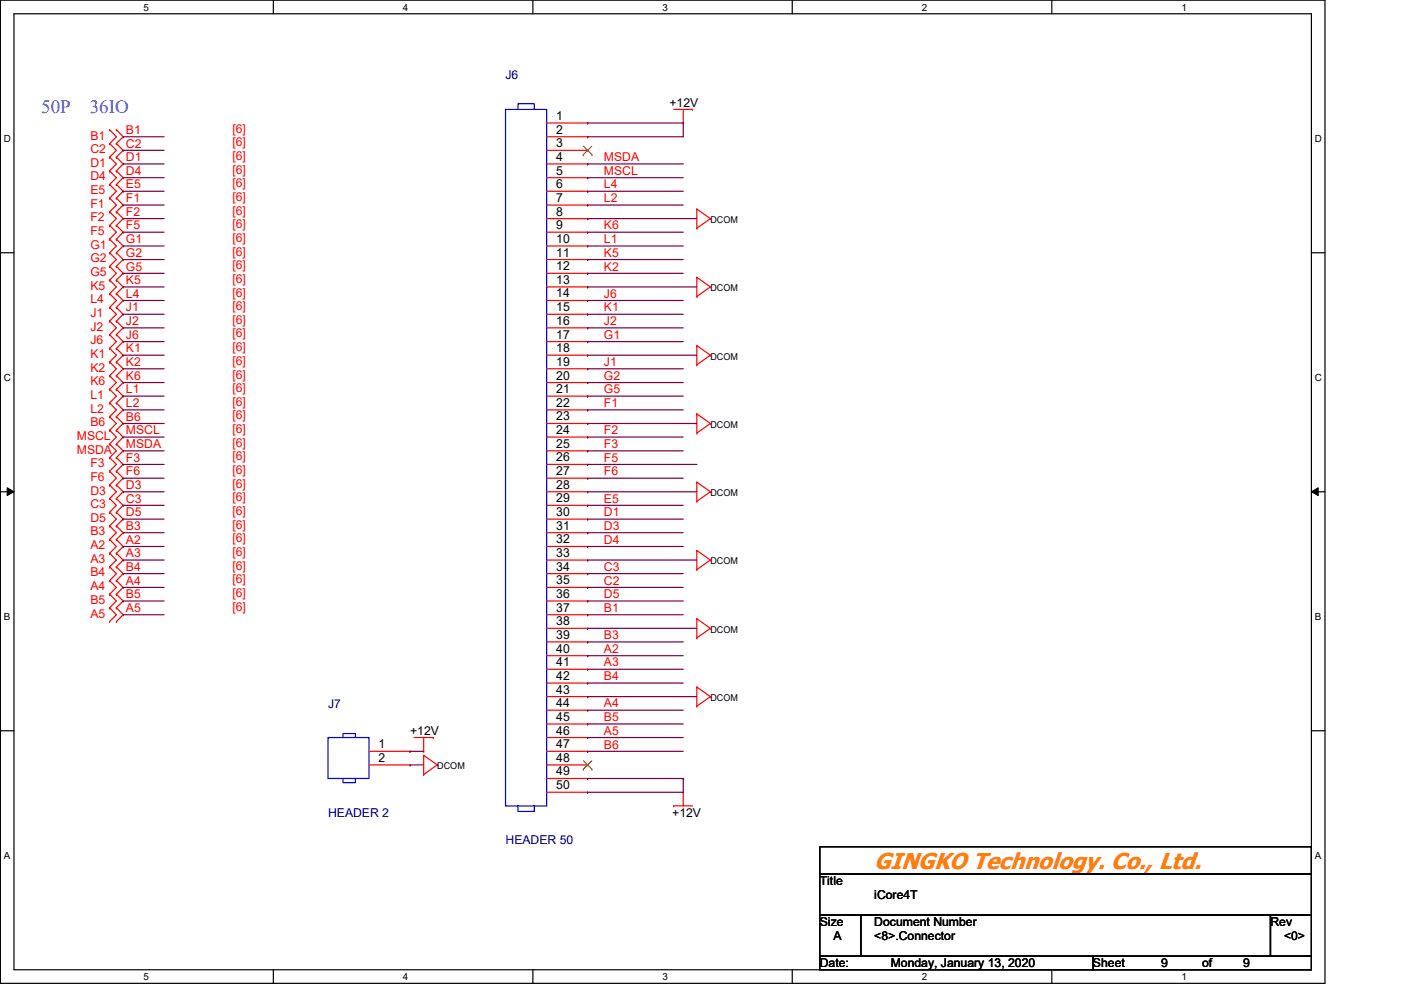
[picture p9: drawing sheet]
<svg xmlns="http://www.w3.org/2000/svg" width="297mm" height="210mm" viewBox="0 0 297 210" stroke-linecap="round" stroke-linejoin="round" font-family="sans-serif">
<path d="M.1 0h280.8v208.5h-280.8zM3 2.9h275v202.7h-275z" fill="none" stroke="#000" stroke-width=".25"/>
<g fill="#fff">
<path d="M30.4 .3h1.2v2.4h-1.2z"/>
<path d="M30.4 205.9h1.2v2.3h-1.2z"/>
</g>
<path d="M58 0v2.9M58 205.6v2.9" fill="none" stroke="#000" stroke-width=".25"/>
<g fill="#fff">
<path d="M85.4 .3h1.2v2.4h-1.2z"/>
<path d="M85.4 205.9h1.2v2.3h-1.2z"/>
</g>
<path d="M113 0v2.9M113 205.6v2.9" fill="none" stroke="#000" stroke-width=".25"/>
<g fill="#fff">
<path d="M140.5 .3h1.1v2.4h-1.1z"/>
<path d="M140.5 205.9h1.1v2.3h-1.1z"/>
</g>
<path d="M168 0v2.9M168 205.6v2.9" fill="none" stroke="#000" stroke-width=".25"/>
<g fill="#fff">
<path d="M195.4 .3h1.2v2.4h-1.2z"/>
<path d="M195.4 205.9h1.2v2.3h-1.2z"/>
</g>
<path d="M223 0v2.9M223 205.6v2.9" fill="none" stroke="#000" stroke-width=".25"/>
<g fill="#fff">
<path d="M250.5 .3h1.1v2.4h-1.1z"/>
<path d="M250.5 205.9h1.1v2.3h-1.1z"/>
<path d="M.8 28.2h1.5v2.4h-1.5z"/>
<path d="M278.8 28.2h1.4v2.4h-1.4z"/>
<path d="M.8 78.9h1.5v2.3h-1.5z"/>
<path d="M278.8 78.9h1.4v2.3h-1.4z"/>
</g>
<path d="M.1 53.6h2.9M278 53.6h2.9" fill="none" stroke="#000" stroke-width=".25"/>
<g fill="#fff">
<path d="M.8 129.6h1.4v2.3h-1.4z"/>
<path d="M278.8 129.6h1.3v2.3h-1.3z"/>
</g>
<path d="M.1 104.3h2.9M278 104.3h2.9" fill="none" stroke="#000" stroke-width=".25"/>
<path d="M1.5 103.4l1.5 .9-1.5 .8zM278 104.3l1.5-.9v1.7z" fill="#000"/>
<path d="M1.5 103.4l1.5 .9-1.5 .8zM278 104.3l1.5-.9v1.7z" fill="none" stroke="#000" stroke-width=".21"/>
<g fill="#fff">
<path d="M.8 180.3h1.4v2.3h-1.4z"/>
<path d="M278.8 180.3h1.3v2.3h-1.3z"/>
</g>
<path d="M.1 154.9h2.9M278 154.9h2.9M173.8 179.5h104.2v5.8h-104.2zM173.8 185.3h104.2v8.7h-104.2zM173.8 194h8.7v8.7h-8.7zM182.5 194h86.9v8.7h-86.9zM269.4 194h8.6v8.7h-8.6zM173.8 202.7h57.9v2.9h-57.9zM231.7 202.7h46.3v2.9h-46.3z" fill="none" stroke="#000" stroke-width=".25"/>
<g fill="none" stroke="#f00" stroke-width=".25">
<path d="M23.2 27.5h.1M23.2 30.4h.1M23.2 33.3h.1M23.2 36.2h.1M23.2 39.1h.1M23.2 27.5l1.5 1.5-1.5 1.4M23.2 30.4l1.5 1.5-1.5 1.4M23.2 33.3l1.5 1.5-1.5 1.4M23.2 36.2l1.5 1.5-1.5 1.4M23.2 39.1l1.5 1.5-1.5 1.4M24.7 30.4h.1M24.7 27.5h.1"/>
<path d="M24.7 33.3h.1M24.7 36.2h.1M24.7 39.1h.1M24.7 27.5l1.4 1.5-1.4 1.4M24.7 30.4l1.4 1.5-1.4 1.4M24.7 33.3l1.4 1.5-1.4 1.4M24.7 36.2l1.4 1.5-1.4 1.4M24.7 39.1l1.4 1.5-1.4 1.4M115.9 26.1h8.7M115.9 29h8.7M115.9 31.9h8.7M115.9 34.8h8.7"/>
<path d="M115.9 37.7h8.7M124.6 26.1h.1M124.6 29h.1M124.6 31.9h.1M124.6 34.8h.1M124.6 37.7h.1M142.8 23.2h4.1M144.9 26.1h.1M144.9 23.2v2.9M146.9 23.2h.1M23.2 42h.1M23.2 44.9h.1"/>
<path d="M23.2 47.8h.1M23.2 50.7h.1M23.2 53.6h.1M23.2 56.5h.1M23.2 59.4h.1M23.2 42l1.5 1.5-1.5 1.4M23.2 44.9l1.5 1.5-1.5 1.4M23.2 47.8l1.5 1.4-1.5 1.5M23.2 50.7l1.5 1.5-1.5 1.4M23.2 53.6l1.5 1.4-1.5 1.5M23.2 56.5l1.5 1.5-1.5 1.4M23.2 59.4l1.5 1.4-1.5 1.5"/>
<path d="M24.7 42h.1M24.7 44.9h.1M24.7 47.8h.1M24.7 50.7h.1M24.7 53.6h.1M24.7 56.5h.1M24.7 59.4h.1M24.7 42l1.4 1.5-1.4 1.4M24.7 44.9l1.4 1.5-1.4 1.4M24.7 47.8l1.4 1.4-1.4 1.5M24.7 50.7l1.4 1.5-1.4 1.4M24.7 53.6l1.4 1.4-1.4 1.5"/>
<path d="M24.7 56.5l1.4 1.5-1.4 1.4M24.7 59.4l1.4 1.4-1.4 1.5M115.9 40.6h8.7M115.9 43.5h8.7M115.9 46.4h8.7M115.9 49.2h8.7M115.9 52.2h8.7M115.9 55h8.7M115.9 58h8.7M124.6 40.6h.1M124.6 43.5h.1M124.6 46.4h.1"/>
<path d="M124.6 49.2h.1M124.6 52.2h.1M124.6 55h.1M124.6 58h.1M147.7 48.4h.1M147.7 44.3h.1M147.7 58.8h.1M147.7 44.3l2.9 2.1M147.7 44.3v4.1M147.7 58.8v4.1M147.7 58.8l2.9 2M150.6 46.4h.1"/>
<path d="M150.6 46.4l-2.9 2M23.2 62.3h.1M23.2 65.2h.1M23.2 68.1h.1M23.2 71h.1M23.2 73.9h.1M23.2 76.8h.1M23.2 79.7h.1M23.2 62.3l1.5 1.4-1.5 1.5M23.2 65.2l1.5 1.4-1.5 1.5M23.2 68.1l1.5 1.4-1.5 1.5M23.2 71l1.5 1.4-1.5 1.5"/>
<path d="M23.2 73.9l1.5 1.4-1.5 1.5M23.2 76.8l1.5 1.4-1.5 1.5M23.2 79.7l1.5 1.4-1.5 1.4M24.7 62.3h.1M24.7 65.2h.1M24.7 68.1h.1M24.7 71h.1M24.7 73.9h.1M24.7 76.8h.1M24.7 79.7h.1M24.7 62.3l1.4 1.4-1.4 1.5M24.7 65.2l1.4 1.4-1.4 1.5"/>
<path d="M24.7 68.1l1.4 1.4-1.4 1.5M24.7 71l1.4 1.4-1.4 1.5M24.7 73.9l1.4 1.4-1.4 1.5M24.7 76.8l1.4 1.4-1.4 1.5M24.7 79.7l1.4 1.4-1.4 1.4M115.9 60.8h8.7M115.9 63.7h8.7M115.9 66.6h8.7M115.9 69.5h8.7M115.9 72.4h8.7M115.9 75.3h8.7M115.9 78.2h8.7"/>
<path d="M124.6 60.8h.1M124.6 63.7h.1M124.6 66.6h.1M124.6 69.5h.1M124.6 72.4h.1M124.6 75.3h.1M124.6 78.2h.1M147.7 77.3h.1M147.7 73.3h.1M147.7 62.9h.1M147.7 73.3v4M147.7 73.3l2.9 2"/>
<path d="M150.6 75.3h.1M150.6 60.8h.1M150.6 75.3l-2.9 2M150.6 60.8l-2.9 2.1M23.2 82.5h.1M23.2 85.4h.1M23.2 88.3h.1M23.2 91.2h.1M23.2 94.1h.1M23.2 97h.1M23.2 99.9h.1M23.2 82.5l1.5 1.5-1.5 1.4"/>
<path d="M23.2 85.4l1.5 1.5-1.5 1.4M23.2 88.3l1.5 1.5-1.5 1.4M23.2 91.2l1.5 1.5-1.5 1.4M23.2 94.1l1.5 1.5-1.5 1.4M23.2 97l1.5 1.5-1.5 1.4M23.2 99.9l1.5 1.5-1.5 1.4M24.7 82.5h.1M24.7 85.4h.1M24.7 88.3h.1M24.7 91.2h.1M24.7 94.1h.1M24.7 97h.1"/>
<path d="M24.7 99.9h.1M24.7 82.5l1.4 1.5-1.4 1.4M24.7 85.4l1.4 1.5-1.4 1.4M24.7 88.3l1.4 1.5-1.4 1.4M24.7 91.2l1.4 1.5-1.4 1.4M24.7 94.1l1.4 1.5-1.4 1.4M24.7 97l1.4 1.5-1.4 1.4M24.7 99.9l1.4 1.5-1.4 1.4M115.9 81.1h8.7M115.9 84h8.7M115.9 86.9h8.7M115.9 89.8h8.7"/>
<path d="M115.9 92.7h8.7M115.9 95.6h8.7M115.9 98.5h8.7M124.6 81.1h.1M124.6 84h.1M124.6 86.9h.1M124.6 89.8h.1M124.6 92.7h.1M124.6 95.6h.1M124.6 98.5h.1M147.7 91.8h.1M147.7 87.8h.1"/>
<path d="M147.7 87.8v4M147.7 87.8l2.9 2M150.6 89.8h.1M150.6 89.8l-2.9 2M23.2 117.3h.1M23.2 114.4h.1M23.2 111.5h.1M23.2 108.6h.1M23.2 105.7h.1M23.2 102.8h.1M23.2 117.3l1.5 1.4-1.5 1.5M23.2 114.4l1.5 1.5-1.5 1.4"/>
<path d="M23.2 111.5l1.5 1.4-1.5 1.5M23.2 108.6l1.5 1.5-1.5 1.4M23.2 105.7l1.5 1.4-1.5 1.5M23.2 102.8l1.5 1.5-1.5 1.4M24.7 117.3h.1M24.7 114.4h.1M24.7 111.5h.1M24.7 108.6h.1M24.7 105.7h.1M24.7 102.8h.1M24.7 117.3l1.4 1.4-1.4 1.5M24.7 114.4l1.4 1.5-1.4 1.4"/>
<path d="M24.7 111.5l1.4 1.4-1.4 1.5M24.7 108.6l1.4 1.5-1.4 1.4M24.7 105.7l1.4 1.4-1.4 1.5M24.7 102.8l1.4 1.5-1.4 1.4M115.9 101.4h8.7M115.9 104.3h8.7M115.9 107.1h8.7M115.9 110.1h8.7M115.9 112.9h8.7M115.9 115.9h8.7M115.9 118.7h8.7M124.6 101.4h.1"/>
<path d="M124.6 104.3h.1M124.6 107.1h.1M124.6 110.1h.1M124.6 112.9h.1M124.6 115.9h.1M124.6 118.7h.1M147.7 106.3h.1M147.7 102.2h.1M147.7 116.7h.1M147.7 102.2v4.1M147.7 116.7v4.1M147.7 102.2l2.9 2.1"/>
<path d="M147.7 116.7l2.9 2M150.6 104.3h.1M150.6 118.7h.1M150.6 104.3l-2.9 2M150.6 118.7l-2.9 2.1M23.2 128.9h.1M23.2 131.8h.1M23.2 126h.1M23.2 123.1h.1M23.2 120.2h.1M23.2 128.9l1.5 1.4-1.5 1.5M23.2 126l1.5 1.4-1.5 1.5"/>
<path d="M23.2 123.1l1.5 1.4-1.5 1.5M23.2 120.2l1.5 1.4-1.5 1.5M24.7 131.8h.1M24.7 128.9h.1M24.7 126h.1M24.7 123.1h.1M24.7 120.2h.1M24.7 128.9l1.4 1.4-1.4 1.5M24.7 126l1.4 1.4-1.4 1.5M24.7 123.1l1.4 1.4-1.4 1.5M24.7 120.2l1.4 1.4-1.4 1.5M115.9 121.6h8.7"/>
<path d="M115.9 124.5h8.7M115.9 127.4h8.7M115.9 130.3h8.7M115.9 133.2h8.7M115.9 136.1h8.7M115.9 139h8.7M124.6 121.6h.1M124.6 124.5h.1M124.6 127.4h.1M124.6 130.3h.1M124.6 133.2h.1M124.6 136.1h.1"/>
<path d="M124.6 139h.1M147.7 120.8h.1M147.7 135.3h.1M147.7 131.2h.1M147.7 131.2v4.1M147.7 131.2l2.9 2M150.6 133.2h.1M150.6 133.2l-2.9 2.1M78.2 159.3h8.7M86.9 159.3h.1M87.8 156.4h4.1M89.8 159.3h.1"/>
<path d="M89.8 156.4v2.9M91.9 156.4h.1M115.9 156.4h8.7M115.9 141.9h8.7M115.9 144.8h8.7M115.9 147.7h8.7M115.9 150.6h8.7M115.9 153.5h8.7M115.9 159.3h8.7M124.6 141.9h.1M124.6 144.8h.1M124.6 147.7h.1"/>
<path d="M124.6 150.6h.1M124.6 153.5h.1M124.6 156.4h.1M124.6 159.3h.1M147.7 149.7h.1M147.7 145.7h.1M147.7 145.7v4M147.7 145.7l2.9 2M150.6 147.7h.1M150.6 147.7l-2.9 2M78.2 162.2h8.7M86.9 162.2h.1"/>
<path d="M89.8 164.2h.1M89.8 160.1h.1M89.8 160.1v4.1M89.8 160.1l2.9 2.1M92.7 162.2h.1M92.7 162.2l-2.9 2M115.9 162.2h8.7M115.9 165.1h8.7M115.9 168h8.7M124.6 162.2h.1M124.6 165.1h.1M124.6 168h.1"/>
<path d="M142.8 170.9h.1M142.8 170.9h4.1M144.9 168h.1M144.9 168v2.9"/>
</g>
<path d="M107.2 23.2h8.7v147.7h-8.7zM109.8 23.2v-1.2h3.5v1.2M69.6 156.4h8.6v8.7h-8.6zM72.7 156.4v-.9h2.6v.9M72.7 165.1v.8h2.6v-.8M109.8 170.9v1.1h3.5v-1.1" fill="none" stroke="#00f" stroke-width=".25"/>
<path d="M123.7 32.8h.1M123.7 31l1.8 1.8M125.5 31l-1.8 1.8M125.5 32.8h.1M123.7 163.1h.1M123.7 161.3l1.8 1.8M125.5 161.3l-1.8 1.8M125.5 163.1h.1" fill="none" stroke="#7f4000" stroke-width=".21"/>
<g fill="none" stroke="#7f0040" stroke-width=".25">
<path d="M26.1 29h.1M26.1 31.9h.1M26.1 34.8h.1M26.1 37.7h.1M26.1 29h8.7M26.1 31.9h8.7M26.1 34.8h8.7M26.1 37.7h8.7M124.6 26.1h.1M124.6 29h.1M124.6 34.8h.1M124.6 37.7h.1"/>
<path d="M124.6 34.8h20.3M124.6 37.7h20.3M124.6 26.1h20.3M144.9 26.1h.1M144.9 26.1v2.9h-20.3M26.1 40.6h.1M26.1 43.5h.1M26.1 46.4h.1M26.1 49.2h.1M26.1 52.2h.1M26.1 55h.1M26.1 58h.1"/>
<path d="M26.1 40.6h8.7M26.1 43.5h8.7M26.1 46.4h8.7M26.1 49.2h8.7M26.1 52.2h8.7M26.1 55h8.7M26.1 58h8.7M124.6 46.4h.1M124.6 40.6h.1M124.6 43.5h.1M124.6 49.2h.1M124.6 52.2h.1"/>
<path d="M124.6 55h.1M124.6 58h.1M124.6 40.6h20.3M124.6 43.5h20.3M124.6 46.4h23.1M124.6 49.2h20.3M124.6 52.2h20.3M124.6 55h20.3M124.6 58h20.3M26.1 60.8h.1M26.1 63.7h.1M26.1 66.6h.1"/>
<path d="M26.1 69.5h.1M26.1 72.4h.1M26.1 75.3h.1M26.1 78.2h.1M26.1 60.8h8.7M26.1 63.7h8.7M26.1 66.6h8.7M26.1 69.5h8.7M26.1 72.4h8.7M26.1 75.3h8.7M26.1 78.2h8.7M124.6 63.7h.1"/>
<path d="M124.6 66.6h.1M124.6 69.5h.1M124.6 72.4h.1M124.6 75.3h.1M124.6 60.8h.1M124.6 78.2h.1M124.6 60.8h23.1M124.6 63.7h20.3M124.6 66.6h20.3M124.6 69.5h20.3M124.6 72.4h20.3M124.6 75.3h23.1"/>
<path d="M124.6 78.2h20.3M26.1 81.1h.1M26.1 84h.1M26.1 86.9h.1M26.1 89.8h.1M26.1 92.7h.1M26.1 95.6h.1M26.1 98.5h.1M26.1 81.1h8.7M26.1 84h8.7M26.1 86.9h8.7M26.1 89.8h8.7"/>
<path d="M26.1 92.7h8.7M26.1 95.6h8.7M26.1 98.5h8.7M124.6 84h.1M124.6 86.9h.1M124.6 89.8h.1M124.6 92.7h.1M124.6 95.6h.1M124.6 98.5h.1M124.6 81.1h.1M124.6 81.1h20.3M124.6 84h20.3"/>
<path d="M124.6 86.9h20.3M124.6 89.8h23.1M124.6 92.7h20.3M124.6 95.6h20.3M124.6 98.5h23.1M26.1 118.7h.1M26.1 115.9h.1M26.1 112.9h.1M26.1 110.1h.1M26.1 107.1h.1M26.1 104.3h.1M26.1 101.4h.1"/>
<path d="M26.1 101.4h8.7M26.1 104.3h8.7M26.1 107.1h8.7M26.1 110.1h8.7M26.1 112.9h8.7M26.1 115.9h8.7M26.1 118.7h8.7M124.6 101.4h.1M124.6 104.3h.1M124.6 107.1h.1M124.6 110.1h.1M124.6 112.9h.1"/>
<path d="M124.6 115.9h.1M124.6 118.7h.1M124.6 101.4h20.3M124.6 104.3h23.1M124.6 107.1h20.3M124.6 110.1h20.3M124.6 112.9h20.3M124.6 115.9h20.3M124.6 118.7h23.1M26.1 130.3h.1M26.1 127.4h.1M26.1 124.5h.1"/>
<path d="M26.1 121.6h.1M26.1 121.6h8.7M26.1 124.5h8.7M26.1 127.4h8.7M26.1 130.3h8.7M124.6 121.6h.1M124.6 124.5h.1M124.6 127.4h.1M124.6 130.3h.1M124.6 133.2h.1M124.6 136.1h.1M124.6 139h.1"/>
<path d="M124.6 121.6h20.3M124.6 124.5h20.3M124.6 127.4h20.3M124.6 130.3h20.3M124.6 133.2h23.1M124.6 136.1h20.3M124.6 139h20.3M86.9 159.3h.1M86.9 159.3h2.9M124.6 159.3h.1M124.6 156.4h.1M124.6 153.5h.1"/>
<path d="M124.6 150.6h.1M124.6 147.7h.1M124.6 141.9h.1M124.6 144.8h.1M124.6 159.3h20.3M124.6 156.4h20.3M124.6 153.5h20.3M124.6 150.6h20.3M124.6 147.7h23.1M124.6 141.9h20.3M124.6 144.8h20.3M86.9 162.2h.1"/>
<path d="M86.9 162.2h2.9M124.6 165.1h.1M124.6 168h.1M124.6 165.1h20.3M144.9 165.1h.1M144.9 165.1v2.9h-20.3"/>
</g>
<text font-size="4.9" fill="#ff7f00" x="185.4" y="184.1">GINGKO Technology. Co., Ltd.</text>
<g font-size="4" fill="#7f00ff">
<text x="8.8" y="23.9">50P</text>
<text x="19" y="23.9">36IO</text>
</g>
<g font-size="2.6" fill="#00007f">
<text x="107.2" y="16.8">J6</text>
<text x="69.6" y="150">J7</text>
<text x="69.6" y="173.2">HEADER 2</text>
<text x="107.2" y="179">HEADER 50</text>
</g>
<g font-size="2.6">
<text x="141.9" y="22.6">+12V</text>
<text x="117.9" y="25.4">1</text>
<text x="117.9" y="28.4">2</text>
<text x="117.9" y="31.2">3</text>
<text x="117.9" y="34.1">4</text>
<text x="117.9" y="37">5</text>
<text x="117.9" y="39.9">6</text>
<text x="117.9" y="42.8">7</text>
<text x="117.9" y="45.7">8</text>
<text x="117.9" y="48.6">9</text>
<text x="117.9" y="51.5">10</text>
<text x="117.9" y="54.4">11</text>
<text x="117.9" y="57.3">12</text>
<text x="117.9" y="60.2">13</text>
<text x="117.9" y="63.1">14</text>
<text x="117.9" y="66">15</text>
<text x="117.9" y="68.9">16</text>
<text x="117.9" y="71.8">17</text>
<text x="117.9" y="74.7">18</text>
<text x="117.9" y="77.6">19</text>
<text x="117.9" y="80.5">20</text>
<text x="117.9" y="83.4">21</text>
<text x="117.9" y="86.3">22</text>
<text x="117.9" y="89.2">23</text>
<text x="117.9" y="92">24</text>
<text x="117.9" y="95">25</text>
<text x="117.9" y="97.8">26</text>
<text x="117.9" y="100.8">27</text>
<text x="117.9" y="103.6">28</text>
<text x="117.9" y="106.5">29</text>
<text x="117.9" y="109.4">30</text>
<text x="117.9" y="112.3">31</text>
<text x="117.9" y="115.2">32</text>
<text x="117.9" y="118.1">33</text>
<text x="117.9" y="121">34</text>
<text x="117.9" y="123.9">35</text>
<text x="117.9" y="126.8">36</text>
<text x="117.9" y="129.7">37</text>
<text x="117.9" y="132.6">38</text>
<text x="117.9" y="135.5">39</text>
<text x="117.9" y="138.4">40</text>
<text x="117.9" y="141.3">41</text>
<text x="117.9" y="144.2">42</text>
<text x="117.9" y="147.1">43</text>
<text x="117.9" y="149.9">44</text>
<text x="86.9" y="155.8">+12V</text>
<text x="117.9" y="152.9">45</text>
<text x="117.9" y="155.7">46</text>
<text x="80.3" y="158.7">1</text>
<text x="80.3" y="161.5">2</text>
<text x="117.9" y="158.7">47</text>
<text x="117.9" y="161.5">48</text>
<text x="117.9" y="164.4">49</text>
<text x="117.9" y="167.3">50</text>
<text x="142.5" y="173.2">+12V</text>
<text x="173.8" y="187.7">Title</text>
<text x="185.4" y="190.6">iCore4T</text>
<text x="173.8" y="196.3">Size</text>
<text x="185.4" y="196.3">Document Number</text>
<text x="269.4" y="196.3">Rev</text>
<text x="176.7" y="199.3">A</text>
<text x="185.4" y="199.3">&lt;8&gt;.Connector</text>
<text x="272.2" y="199.3">&lt;0&gt;</text>
<text x="173.8" y="205.1">Date:</text>
<text x="188.8" y="205.1">Monday, January 13, 2020</text>
<text x="231.7" y="205.1">Sheet</text>
<text x="246.2" y="205.1">9</text>
<text x="254.9" y="205.1">of</text>
<text x="263.6" y="205.1">9</text>
</g>
<g font-size="2.6" fill="#f00">
<text x="19.2" y="29.6">B1</text>
<text x="26.7" y="28.4">B1</text>
<text x="49.3" y="28.1">[6]</text>
<text x="19.2" y="32.5">C2</text>
<text x="19.2" y="35.3">D1</text>
<text x="26.7" y="31.3">C2</text>
<text x="26.7" y="34.2">D1</text>
<text x="49.3" y="31">[6]</text>
<text x="49.3" y="33.9">[6]</text>
<text x="128.1" y="34.2">MSDA</text>
<text x="19.2" y="38.3">D4</text>
<text x="19.2" y="41.1">E5</text>
<text x="26.7" y="37.1">D4</text>
<text x="26.7" y="40">E5</text>
<text x="49.3" y="36.8">[6]</text>
<text x="49.3" y="39.7">[6]</text>
<text x="128.1" y="37.1">MSCL</text>
<text x="128.1" y="40">L4</text>
<text x="19.2" y="44.1">F1</text>
<text x="19.2" y="46.9">F2</text>
<text x="26.7" y="42.9">F1</text>
<text x="26.7" y="45.8">F2</text>
<text x="49.3" y="42.6">[6]</text>
<text x="49.3" y="45.5">[6]</text>
<text x="128.1" y="42.9">L2</text>
<text x="19.2" y="49.8">F5</text>
<text x="19.2" y="52.7">G1</text>
<text x="26.7" y="48.6">F5</text>
<text x="26.7" y="51.6">G1</text>
<text x="49.3" y="48.4">[6]</text>
<text x="49.3" y="51.3">[6]</text>
<text x="128.1" y="48.6">K6</text>
<text x="128.1" y="51.6">L1</text>
<text x="19.2" y="55.6">G2</text>
<text x="19.2" y="58.5">G5</text>
<text x="26.7" y="54.4">G2</text>
<text x="26.7" y="57.4">G5</text>
<text x="49.3" y="54.2">[6]</text>
<text x="49.3" y="57.1">[6]</text>
<text x="49.3" y="60">[6]</text>
<text x="128.1" y="54.4">K5</text>
<text x="128.1" y="57.4">K2</text>
<text x="19.2" y="61.4">K5</text>
<text x="19.2" y="64.3">L4</text>
<text x="26.7" y="60.2">K5</text>
<text x="26.7" y="63.1">L4</text>
<text x="49.3" y="62.9">[6]</text>
<text x="49.3" y="65.8">[6]</text>
<text x="128.1" y="63.1">J6</text>
<text x="19.2" y="67.2">J1</text>
<text x="19.2" y="70.1">J2</text>
<text x="26.7" y="66">J1</text>
<text x="26.7" y="68.9">J2</text>
<text x="26.7" y="71.8">J6</text>
<text x="49.3" y="68.7">[6]</text>
<text x="49.3" y="71.5">[6]</text>
<text x="128.1" y="66">K1</text>
<text x="128.1" y="68.9">J2</text>
<text x="128.1" y="71.8">G1</text>
<text x="19.2" y="73">J6</text>
<text x="19.2" y="75.9">K1</text>
<text x="26.7" y="74.7">K1</text>
<text x="26.7" y="77.6">K2</text>
<text x="49.3" y="74.5">[6]</text>
<text x="49.3" y="77.3">[6]</text>
<text x="128.1" y="77.6">J1</text>
<text x="19.2" y="78.8">K2</text>
<text x="19.2" y="81.7">K6</text>
<text x="26.7" y="80.5">K6</text>
<text x="26.7" y="83.4">L1</text>
<text x="49.3" y="80.3">[6]</text>
<text x="49.3" y="83.1">[6]</text>
<text x="128.1" y="83.4">G5</text>
<text x="128.1" y="80.5">G2</text>
<text x="19.2" y="84.6">L1</text>
<text x="19.2" y="87.5">L2</text>
<text x="26.7" y="86.3">L2</text>
<text x="26.7" y="89.2">B6</text>
<text x="49.3" y="86">[6]</text>
<text x="49.3" y="88.9">[6]</text>
<text x="128.1" y="86.3">F1</text>
<text x="16.3" y="93.3">MSCL</text>
<text x="19.2" y="90.4">B6</text>
<text x="26.7" y="92.1">MSCL</text>
<text x="26.7" y="95">MSDA</text>
<text x="49.3" y="91.8">[6]</text>
<text x="49.3" y="94.7">[6]</text>
<text x="128.1" y="92.1">F2</text>
<text x="128.1" y="95">F3</text>
<text x="16.3" y="96.2">MSDA</text>
<text x="19.2" y="99.1">F3</text>
<text x="19.2" y="102">F6</text>
<text x="26.7" y="97.9">F3</text>
<text x="26.7" y="100.8">F6</text>
<text x="49.3" y="97.6">[6]</text>
<text x="49.3" y="100.5">[6]</text>
<text x="128.1" y="97.9">F5</text>
<text x="128.1" y="100.8">F6</text>
<text x="19.2" y="107.7">C3</text>
<text x="19.2" y="104.9">D3</text>
<text x="26.7" y="106.6">C3</text>
<text x="26.7" y="103.7">D3</text>
<text x="49.3" y="106.3">[6]</text>
<text x="49.3" y="103.4">[6]</text>
<text x="128.1" y="106.6">E5</text>
<text x="19.2" y="113.5">B3</text>
<text x="19.2" y="110.7">D5</text>
<text x="26.7" y="112.4">B3</text>
<text x="26.7" y="109.5">D5</text>
<text x="49.3" y="112.1">[6]</text>
<text x="49.3" y="109.2">[6]</text>
<text x="128.1" y="109.5">D1</text>
<text x="128.1" y="112.4">D3</text>
<text x="19.2" y="119.3">A3</text>
<text x="19.2" y="116.5">A2</text>
<text x="26.7" y="118.2">A3</text>
<text x="26.7" y="115.3">A2</text>
<text x="49.3" y="117.9">[6]</text>
<text x="49.3" y="115">[6]</text>
<text x="128.1" y="115.3">D4</text>
<text x="19.2" y="125.1">A4</text>
<text x="19.2" y="122.2">B4</text>
<text x="26.7" y="124">A4</text>
<text x="26.7" y="121">B4</text>
<text x="49.3" y="123.7">[6]</text>
<text x="49.3" y="120.8">[6]</text>
<text x="128.1" y="121">C3</text>
<text x="128.1" y="124">C2</text>
<text x="19.2" y="130.9">A5</text>
<text x="19.2" y="128">B5</text>
<text x="26.7" y="129.8">A5</text>
<text x="26.7" y="126.8">B5</text>
<text x="49.3" y="129.5">[6]</text>
<text x="49.3" y="126.6">[6]</text>
<text x="128.1" y="126.8">D5</text>
<text x="128.1" y="129.8">B1</text>
<text x="128.1" y="135.5">B3</text>
<text x="128.1" y="138.4">A2</text>
<text x="128.1" y="141.3">A3</text>
<text x="128.1" y="150">A4</text>
<text x="128.1" y="144.2">B4</text>
<text x="128.1" y="155.8">A5</text>
<text x="128.1" y="152.9">B5</text>
<text x="128.1" y="158.7">B6</text>
</g>
<g font-size="2.1">
<text x="30.4" y="2.2">5</text>
<text x="85.4" y="2.2">4</text>
<text x="140.5" y="2.2">3</text>
<text x="195.4" y="2.2">2</text>
<text x="250.5" y="2.2">1</text>
<text x=".8" y="30.1">D</text>
<text x="278.8" y="30.1">D</text>
<text x=".8" y="80.8">C</text>
<text x="278.8" y="80.8">C</text>
<text x=".8" y="131.5">B</text>
<text x="278.8" y="131.5">B</text>
<text x=".8" y="182.2">A</text>
<text x="278.8" y="182.2">A</text>
<text x="30.4" y="207.8">5</text>
<text x="85.4" y="207.8">4</text>
<text x="140.5" y="207.8">3</text>
<text x="195.4" y="207.8">2</text>
<text x="250.5" y="207.8">1</text>
</g>
<g font-size="2">
<text x="150.6" y="47.3">DCOM</text>
<text x="150.6" y="61.8">DCOM</text>
<text x="150.6" y="76.2">DCOM</text>
<text x="150.6" y="90.7">DCOM</text>
<text x="150.6" y="105.2">DCOM</text>
<text x="150.6" y="119.7">DCOM</text>
<text x="150.6" y="134.2">DCOM</text>
<text x="150.6" y="148.6">DCOM</text>
<text x="92.7" y="163.1">DCOM</text>
</g>
</svg>
